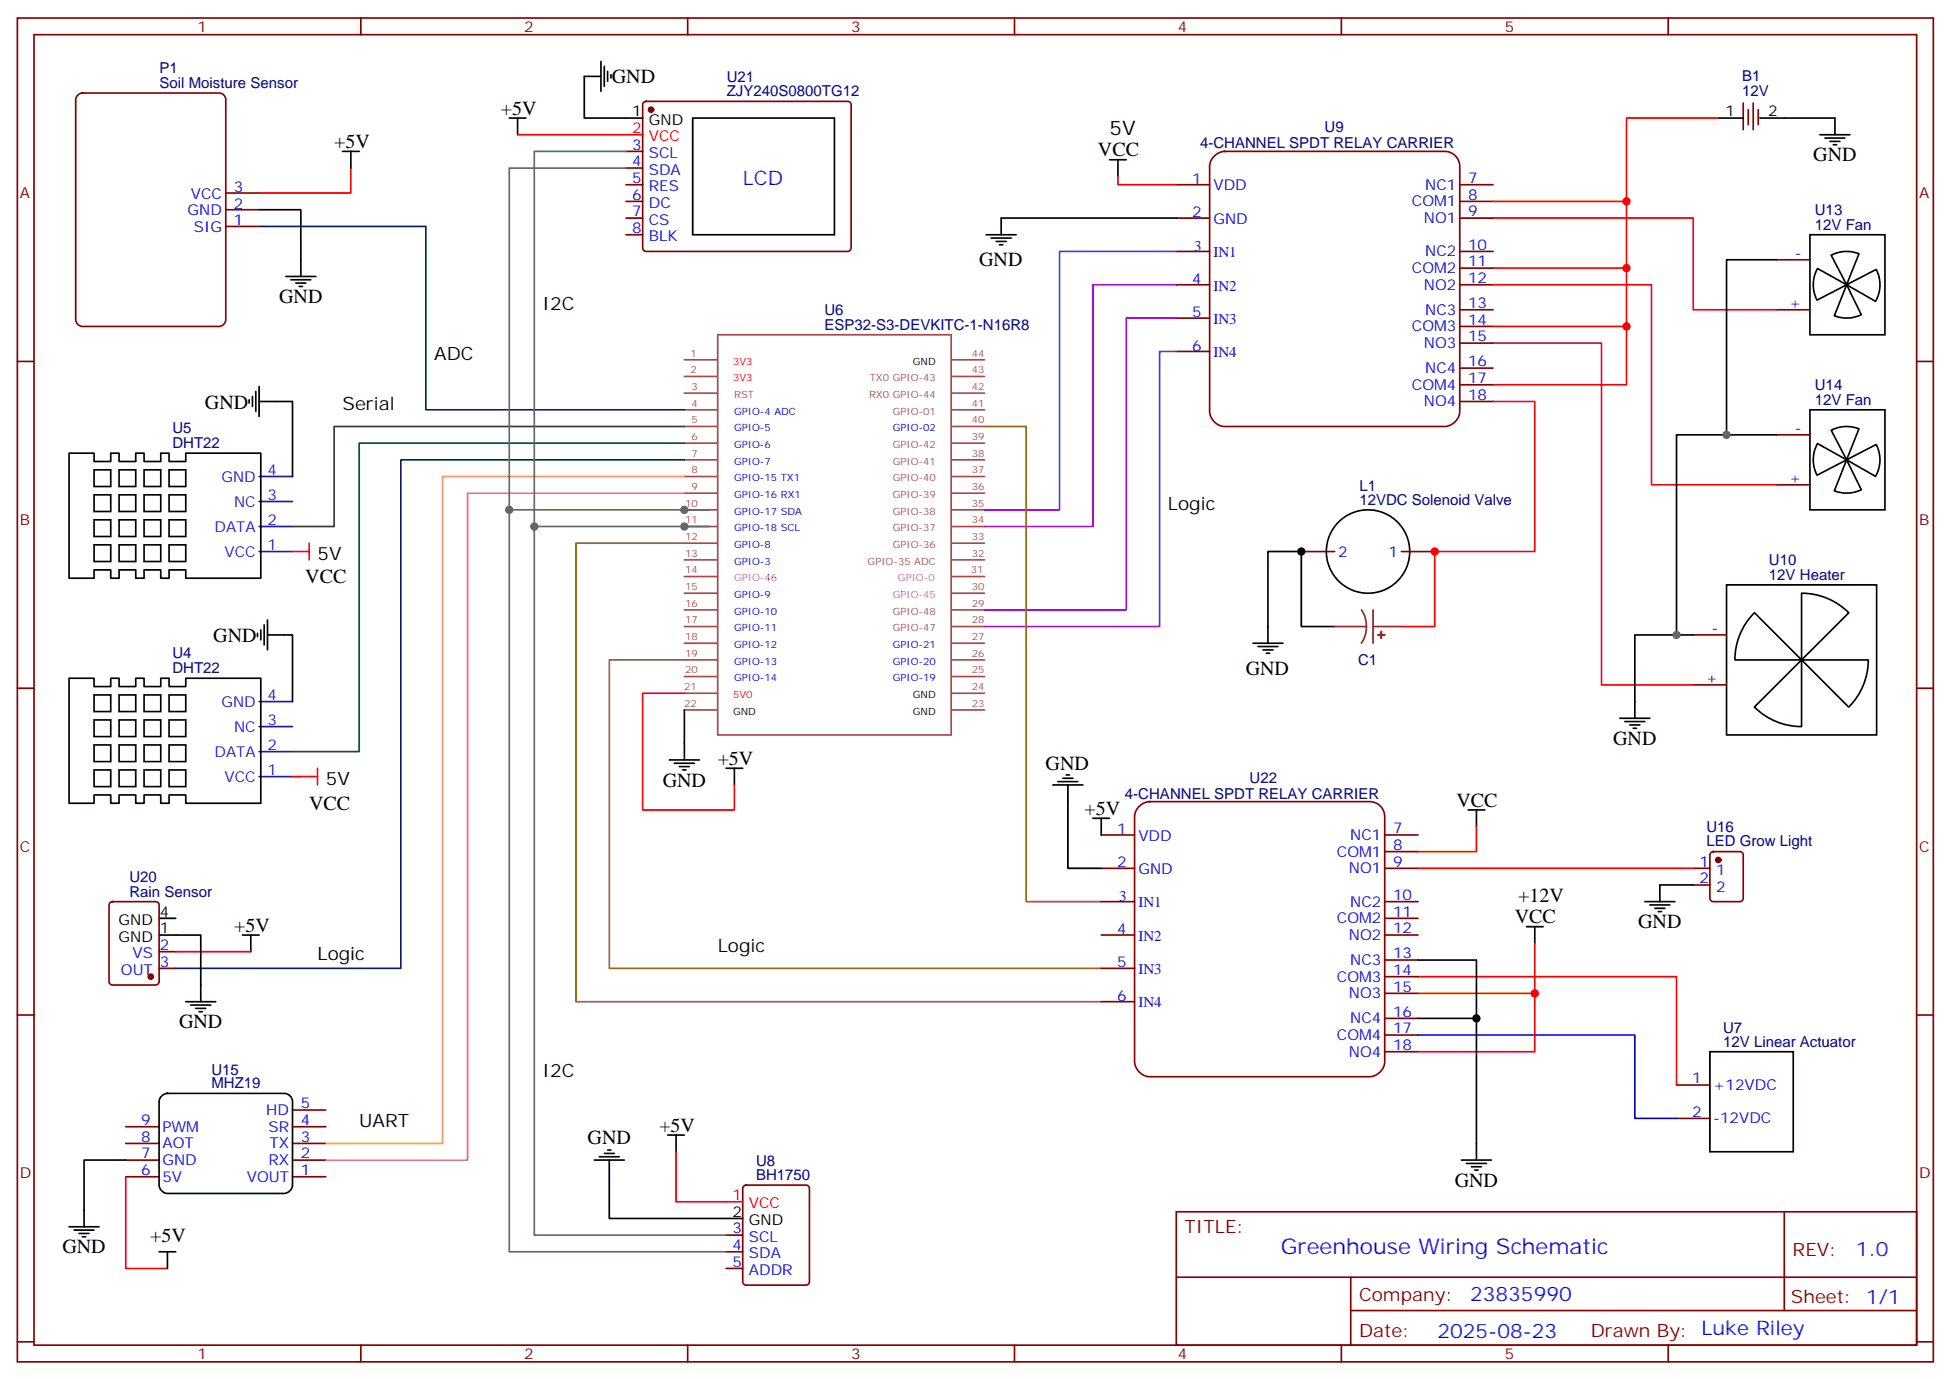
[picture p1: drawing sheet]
<svg xmlns="http://www.w3.org/2000/svg" width="413mm" height="292mm" viewBox="0 0 413 292" stroke-linecap="round" stroke-linejoin="round" font-family="sans-serif">
<g fill="none" stroke="#870000" stroke-width=".35">
<path d="M3.7 3.8h405.3v284.3h-405.3zM7.2 7.3h398.3v277.3h-398.3zM76.3 3.8v3.5M145.5 3.8v3.5M214.6 3.8v3.5M283.8 3.8v3.5M352.9 3.8v3.5M3.7 76.5h3.5M405.5 76.5h3.5M275.3 116.7h7.1M296.5 116.7h7M3.7 145.6h3.5"/>
<path d="M405.5 145.6h3.5M3.7 214.8h3.5M405.5 214.8h3.5M157.4 251l.4-.2h12.7a.71 .71 0 0 1 .7 .7v19.7a.76 .76 0 0 1-.7 .7h-12.7a.76 .76 0 0 1-.7-.7v-19.7zM248.8 256.4h156.7v28.2h-156.7zM377.5 256.4v20.9M153.6 261.3h3.5M153.6 264.9h3.5M153.6 268.4h3.5M248.9 270.2h156.5M285.8 277.3h119.6M285.8 270.2v14.2"/>
<path d="M3.7 283.9h3.5M76.3 284.6v3.5M145.5 284.6v3.5M214.6 284.6v3.5M283.8 284.6v3.5M352.9 284.6v3.5M405.5 283.9h3.5"/>
</g>
<path d="M54.8 100.8h7.1M54.8 106.1h7.1M54.8 111.4h7.1M54.8 116.7h7.1M54.8 148.4h7.1M54.8 153.7h7.1M54.8 159h7.1M54.8 164.3h7.1" fill="none" stroke="#30c" stroke-width=".35"/>
<g fill="none" stroke="#000" stroke-width=".35">
<path d="M14.6 95.9h5.3v1.7h3.5v-1.7h1.8v1.7h3.5v-1.7h1.8v1.7h3.5v-1.7h1.8v1.7h3.5v-1.7h15.9v26.4h-15.9v-1.7h-3.5v1.7h-1.8v-1.7h-3.5v1.7h-1.8v-1.7h-3.5v1.7h-1.8v-1.7h-3.5v1.7h-5.3zM19.9 99.4h3.5v3.5h-3.5zM25.2 99.4h3.5v3.5h-3.5zM30.5 99.4h3.5v3.5h-3.5zM35.8 99.4h3.5v3.5h-3.5zM52.7 84.6v.7M53.4 83.9v2.1M54.1 82.8v4.3M54.8 84.9h3.5M54.8 81.8v6.3M19.9 104.7h3.5v3.5h-3.5zM19.9 110h3.5v3.5h-3.5z"/>
<path d="M19.9 115.3h3.5v3.5h-3.5zM25.2 104.7h3.5v3.5h-3.5zM25.2 110h3.5v3.5h-3.5zM25.2 115.3h3.5v3.5h-3.5zM30.5 104.7h3.5v3.5h-3.5zM30.5 110h3.5v3.5h-3.5zM30.5 115.3h3.5v3.5h-3.5zM35.8 104.7h3.5v3.5h-3.5zM35.8 110h3.5v3.5h-3.5zM35.8 115.3h3.5v3.5h-3.5zM54.5 134v.7M55.2 133.3v2.1"/>
<path d="M55.9 132.2v4.3M56.6 134.3h3.5M56.6 131.2v6.3M14.6 143.5h5.3v1.8h3.5v-1.8h1.8v1.8h3.5v-1.8h1.8v1.8h3.5v-1.8h1.8v1.8h3.5v-1.8h15.9v26.5h-15.9v-1.8h-3.5v1.8h-1.8v-1.8h-3.5v1.8h-1.8v-1.8h-3.5v1.8h-1.8v-1.8h-3.5v1.8h-5.3zM19.9 147h3.5v3.6h-3.5zM19.9 152.3h3.5v3.6h-3.5zM19.9 157.6h3.5v3.5h-3.5zM25.2 147h3.5v3.6h-3.5zM25.2 152.3h3.5v3.6h-3.5zM25.2 157.6h3.5v3.5h-3.5zM30.5 147h3.5v3.6h-3.5zM30.5 152.3h3.5v3.6h-3.5z"/>
<path d="M30.5 157.6h3.5v3.5h-3.5zM35.8 147h3.5v3.6h-3.5zM35.8 152.3h3.5v3.6h-3.5zM35.8 157.6h3.5v3.5h-3.5zM19.9 162.9h3.5v3.5h-3.5zM25.2 162.9h3.5v3.5h-3.5zM30.5 162.9h3.5v3.5h-3.5zM35.8 162.9h3.5v3.5h-3.5zM125.7 245.5h6.4M126.8 244.8h4.2M127.8 244.1h2.2M128.6 243.3h.7"/>
<path d="M128.9 245.5v3.5M153.6 257.8h3.5"/>
<circle cx="289.4" cy="116.7" r="8.8"/>
</g>
<g fill="none" stroke="#a64a4a" stroke-width=".35">
<path d="M144.8 76.1h6.9M144.8 79.7h6.9M151.8 70.8h49.4v84.7h-49.4zM201.3 76.1h7M201.3 79.7h7M144.8 83.2h6.9M144.8 90.2h6.9M144.8 93.8h6.9M144.8 97.3h6.9M144.8 86.7h6.9M201.3 83.2h7M201.3 90.2h7"/>
<path d="M201.3 93.8h7M201.3 97.3h7M201.3 86.7h7M144.8 100.8h6.9M144.8 104.4h6.9M144.8 107.9h6.9M144.8 111.4h6.9M144.8 114.9h6.9M144.8 118.5h6.9M201.3 100.8h7M201.3 104.4h7M201.3 107.9h7"/>
<path d="M201.3 111.4h7M201.3 114.9h7M201.3 118.5h7M144.8 122h6.9M144.8 125.5h6.9M144.8 129h6.9M144.8 132.6h6.9M144.8 136.1h6.9M144.8 139.6h6.9M201.3 122h7M201.3 125.5h7M201.3 129h7"/>
<path d="M201.3 132.6h7M201.3 136.1h7M201.3 139.6h7M144.8 143.2h6.9M144.8 146.7h6.9M144.8 150.2h6.9M201.3 143.2h7M201.3 146.7h7M201.3 150.2h7"/>
</g>
<path d="M153.6 254.3h3.5" fill="none" stroke="#f00" stroke-width=".35"/>
<path d="M16.3 20.3l.4-.3 .7-.3h29a1.41 1.41 0 0 1 1.4 1.4v46.6a1.51 1.51 0 0 1-1.4 1.4h-29a1.51 1.51 0 0 1-1.4-1.4v-46.6z" fill="#fff" stroke="#800000" stroke-width=".35"/>
<path d="M47.8 47.9h7M47.8 44.4h7M47.8 40.9h7M354.7 229.6h7M354.7 236.6h7" fill="none" stroke="#870000" stroke-width=".35"/>
<path d="M361.7 222.5h17.7v21.2h-17.7z" fill="none" stroke="#000" stroke-width=".35"/>
<path d="M256.7 33.2a3.4 3.4 0 0 1 2.4-1.2h46.5a3.2 3.2 0 0 1 3.2 3.2v51.9a3.4 3.4 0 0 1-3.2 3.1h-46.5a3.4 3.4 0 0 1-3.2-3.1v-51.9l.1-.7z" fill="#fff" stroke="#870000" stroke-width=".35"/>
<g fill="none" stroke="#870000" stroke-width=".35">
<path d="M132.4 39.1h3.6M132.4 32h3.6M132.4 35.6h3.6M136.2 21.7l.5-.3h42.7a.71 .71 0 0 1 .7 .8v30.3a.76 .76 0 0 1-.7 .7h-42.7a.76 .76 0 0 1-.7-.7v-30.3zM248.8 39.1h7.1M308.8 39.1h7.1M368.8 21.8v5.6M369.9 23.2v3.2M370.9 21.8v5.6M372 23.2v3.2M132.4 46.1h3.6M132.4 42.6h3.6"/>
<path d="M132.4 49.7h3.6M248.8 53.2h7.1M248.8 46.1h7.1M308.8 53.2h7.1M308.8 46.1h7.1M308.8 42.6h7.1M308.8 56.7h7.1M375.8 55h7.1M248.8 60.3h7.1M248.8 67.3h7.1M248.8 74.4h7.1M308.8 60.3h7.1"/>
<path d="M308.8 65.5h7.1M308.8 69.1h7.1M308.8 72.6h7.1M308.8 77.9h7.1M375.8 65.5h7.1M308.8 81.4h7.1M308.8 84.9h7.1M375.8 92h7.1M375.8 102.6h7.1M358.2 134.3h7.1M358.2 144.9h7.1M23.3 191l.5-.2h9.1a.71 .71 0 0 1 .8 .7v16.2a.76 .76 0 0 1-.8 .7h-9.1a.76 .76 0 0 1-.7-.7v-16.2z"/>
<path d="M33.7 204.9h3.5M33.7 201.4h3.5M26.6 238.4h7.1M61.9 238.4h7M61.9 234.9h7M26.6 249h7.1M26.6 245.5h7.1M26.6 241.9h7.1M61.9 249h7M61.9 245.5h7M61.9 241.9h7"/>
</g>
<g fill="none" stroke="#000" stroke-width=".35">
<path d="M72.5 32h3.5M74.2 32v3.6M132.4 25h3.6M146.5 25h30v24.7h-30zM234.7 33.8h3.6M236.5 33.8v3.5M363.5 25h5.3M372.3 25h15.9v3.5M385 28.5h6.4M386.1 29.2h4.2M387.1 29.9h2.2M387.8 30.6h.7"/>
<path d="M54.8 44.4h8.8v14.1M60.5 58.5h6.3M61.5 59.2h4.3M62.6 59.9h2.1M208.6 49.7h6.4M209.7 50.4h4.2M210.7 51.1h2.2M211.5 51.8h.7M248.8 46.1h-37v3.6M382.9 49.7h15.9v21.1h-15.9zM384.5 56.8l6.2 3.5-6.3 3.2a7.1 7.1 0 0 1 .1-6.7zM387.4 54a7.1 7.1 0 0 1 5.9-.3l-2.6 6.6z"/>
<path d="M63.3 60.6h.7M390.7 60.3l6.2-3.3a7 7 0 0 1-.1 6.8zM390.7 60.3l3.1 6.3a7.1 7.1 0 0 1-5.7 .2zM58.3 84.9h3.6v15.9M382.9 86.7h15.9v21.2h-15.9zM384.5 93.9l6.2 3.4-6.3 3.3a7.1 7.1 0 0 1 .1-6.7zM387.4 91a7.1 7.1 0 0 1 5.9-.3l-2.6 6.6zM390.7 97.3l6.2-3.3a7 7 0 0 1-.1 6.8zM390.7 97.3l3.1 6.3a7.1 7.1 0 0 1-5.7 .3zM60.1 134.3h1.8v14.1M265.1 136.1h6.3M266.1 136.8h4.3"/>
<path d="M267.2 137.5h2.1M267.9 138.2h.7M268.3 132.6v3.5M365.3 123.8h31.7v31.7h-31.7zM371.2 129.6l9.9 10h-14.1a14.1 14.1 0 0 1 4.2-10zM381.1 139.6h14.2a14.1 14.1 0 0 1-4.2 10zM381.1 125.5a14.1 14.1 0 0 1 10 4.2l-10 9.9zM144.8 150.2v10.6M371.2 149.6l9.9-10v14.1a14.1 14.1 0 0 1-9.9-4.1zM141.6 160.8h6.4M142.7 161.5h4.2M143.7 162.2h2.1"/>
<path d="M144.4 162.9h.7M33.7 194.3h3.5M33.7 197.8h3.5M34.2 231.9l1.2-.5h24.7a1.76 1.76 0 0 1 1.8 1.7v17.7a1.89 1.89 0 0 1-1.8 1.7h-24.7a1.89 1.89 0 0 1-1.7-1.7v-17.7v-.5zM14.6 259.6h6.4M26.6 245.5h-8.8v14.1M128.9 249v8.8h24.7M15.7 260.3h4.2M16.7 261h2.1M17.4 261.7h.7M33.7 264.9h3.5M35.4 264.9v3.5"/>
</g>
<g fill="none" stroke="#f00" stroke-width=".35">
<path d="M74.2 35.6v5.3h-19.4M132.4 28.5h3.6M236.5 37.3v1.8h12.3M363.5 25h-19.4v56.4h-28.2M315.9 46.1h42.3v19.4h17.6M315.9 56.7h28.2M315.9 42.6h28.2M315.9 60.3h33.5v42.3h26.4M315.9 72.6h22.9v72.3h19.4M315.9 69.1h28.2M315.9 84.9h8.8v31.8h-21.2v15.9h-7M61.9 116.7h3.5"/>
<path d="M65.4 114.9v3.6M63.6 164.3h3.6M67.2 162.6v3.5M300 206.7h54.7v22.9M26.6 249v19.4h8.8"/>
</g>
<path d="M61.9 164.3h1.7" fill="none" stroke="#c00" stroke-width=".35"/>
<path d="M54.8 47.9h35.3v38.8h54.7M144.8 97.3h-60v107.6h-47.6" fill="none" stroke="#036" stroke-width=".35"/>
<path d="M150.1 111.4h-37.1v149.9h40.6M150.1 107.9h-42.4v157h45.9" fill="none" stroke="#666" stroke-width=".35"/>
<path d="M248.8 53.2h-24.6v54.7h-15.9M248.8 74.4h-3.5v58.2h-37M248.8 67.3h-10.5v61.7h-30M248.8 60.3h-17.6v51.1h-22.9" fill="none" stroke="#90f" stroke-width=".35"/>
<path d="M208.3 90.2h8.8v100.6h15.9M144.8 114.9h-23v97h111.2" fill="none" stroke="#960" stroke-width=".35"/>
<path d="M144.8 139.6h-15.9v65.3h104.1" fill="none" stroke="#963" stroke-width=".35"/>
<path d="M300 219h45.9v17.6h8.8" fill="none" stroke="#00f" stroke-width=".35"/>
<path d="M144.8 100.8h-51.2v141.1h-24.7" fill="none" stroke="#f90" stroke-width=".35"/>
<path d="M144.8 104.4h-45.9v141.1h-30" fill="none" stroke="#f69" stroke-width=".35"/>
<g fill="#870000" stroke="#870000" stroke-width=".35">
<circle cx="31.9" cy="206.7" r=".53"/>
<circle cx="137.7" cy="23.2" r=".53"/>
</g>
<path d="M144.8 90.2h-74.1v21.2h-8.8M144.8 93.8h-68.8v65.2h-14.1" fill="none" stroke="#008700" stroke-width=".35"/>
<path d="M240.8 170.8a3.4 3.4 0 0 1 2.4-1.2h46.6a3.2 3.2 0 0 1 3.1 3.2v51.8a3.4 3.4 0 0 1-3.1 3.2h-46.6a3.4 3.4 0 0 1-3.2-3.2v-51.8l.1-.7z" fill="#fff" stroke="#870000" stroke-width=".35"/>
<g fill="none" stroke="#870000" stroke-width=".35">
<path d="M233 176.7h7M292.9 176.7h7.1M233 197.8h7M233 190.8h7M233 183.7h7M292.9 197.8h7.1M292.9 190.8h7.1M292.9 183.7h7.1M292.9 180.2h7.1M292.9 194.3h7.1M358.2 183.7h3.5M358.2 187.3h3.5"/>
<path d="M362 180.4l.4-.2h5.7a.71 .71 0 0 1 .7 .7v9.2a.76 .76 0 0 1-.7 .7h-5.7a.76 .76 0 0 1-.7-.7v-9.2zM233 204.9h7M233 211.9h7M292.9 203.1h7.1M292.9 206.7h7.1M292.9 210.2h7.1M292.9 215.5h7.1M292.9 219h7.1M292.9 222.5h7.1"/>
</g>
<g fill="none" stroke="#000" stroke-width=".35">
<path d="M127.1 16.2h-3.5v8.8h8.8M127.1 13v6.3M127.8 14v4.3M128.6 15.1v2.1M129.3 15.8v.7M107.7 25h3.6M109.5 25v3.5M375.8 55h-10.5v37M375.8 92h-21.1v42.3M268.3 132.6v-15.9h7v15.9h7.1M358.2 134.3h-12.3v17.7M342.7 152h6.3"/>
<path d="M343.7 152.7h4.3M344.8 153.4h2.1M345.5 154.1h.7M153.6 162.6h3.5M155.4 162.6v3.5M222.7 166.1h6.4M223.8 165.4h4.2M224.9 164.7h2.1M225.6 164h.7M225.9 166.1v17.6h7.1M231.2 173.1h3.5M233 173.1v3.6"/>
<path d="M310.6 171.4h3.5M312.3 171.4v3.5M37.2 197.8h5.3v14.1M51.3 197.8h3.5M53.1 197.8v3.6M322.9 196.1h3.6M324.7 196.1v3.5M348 190.8h6.3M349 191.5h4.3M350.1 192.2h2.1M350.8 192.9h.7M358.2 187.3h-7v3.5"/>
<path d="M39.3 211.9h6.3M40.4 212.7h4.2M41.4 213.4h2.1M42.1 214.1h.7M300 203.1h12.3v42.4M300 215.5h12.3M141.3 240.2h3.5M143 240.2v3.5M309.2 245.5h6.3M310.2 246.2h4.3M311.3 246.9h2.1M312 247.6h.7"/>
</g>
<circle cx="363.5" cy="182" r=".53" fill="#870000" stroke="#870000" stroke-width=".35"/>
<path d="M109.5 28.5h22.9M144.8 146.7h-8.8v24.7h19.4v-5.3M312.3 174.9v5.3h-12.3M300 183.7h58.2M324.7 199.6v10.6h-24.7M37.2 201.4h15.9M324.7 210.2v12.3h-24.7M143 243.7v10.6h10.6" fill="none" stroke="#f00" stroke-width=".35"/>
<path d="M132.4 32h-19.4v79.4M132.4 35.6h-24.7v72.3" fill="none" stroke="#666" stroke-width=".35"/>
<g fill="#8c2424" stroke="#8c2424" stroke-width=".35">
<path d="M291.5 134.3h1.4z"/>
<path d="M292.2 133.6v1.4z"/>
</g>
<path d="M282.4 132.6h6.7M288 129l.8 1.7 .3 1.9M289.1 132.6l-.3 1.8-.8 1.7M290.5 129v7.1M290.5 132.6h6" fill="none" stroke="#8c2424" stroke-width=".35"/>
<g fill="#f00">
<circle cx="344.1" cy="69.1" r=".88"/>
<circle cx="344.1" cy="56.7" r=".88"/>
<circle cx="344.1" cy="42.6" r=".88"/>
</g>
<g fill="#666">
<circle cx="107.7" cy="107.9" r=".88"/>
<circle cx="113" cy="111.4" r=".88"/>
<circle cx="354.7" cy="134.3" r=".88"/>
<circle cx="365.3" cy="92" r=".88"/>
</g>
<circle cx="324.7" cy="210.2" r=".88" fill="#f00"/>
<circle cx="312.3" cy="215.5" r=".88" fill="#000"/>
<g fill="#666">
<circle cx="144.8" cy="111.4" r=".88"/>
<circle cx="144.8" cy="107.9" r=".88"/>
</g>
<circle cx="303.5" cy="116.7" r=".88" fill="#f00"/>
<circle cx="275.3" cy="116.7" r=".88" fill="#000"/>
<text font-size="4.6" fill="#00f" x="270.9" y="265.4">Greenhouse Wiring Schematic</text>
<g font-size="4.2">
<text x="129.4" y="17.6">GND</text>
<text x="106" y="24.3">+5V</text>
<text x="234.7" y="28.5">5V</text>
<text x="70.7" y="31.3">+5V</text>
<text x="232.3" y="33.1">VCC</text>
<text x="383.6" y="34.1">GND</text>
<text x="207.2" y="56.4">GND</text>
<text x="59.1" y="64.1">GND</text>
<text x="43.4" y="86.5">GND</text>
<text x="64.6" y="123.4">VCC</text>
<text x="45.1" y="135.8">GND</text>
<text x="263.5" y="142.8">GND</text>
<text x="151.8" y="161.9">+5V</text>
<text x="341.3" y="157.6">GND</text>
<text x="140.2" y="166.4">GND</text>
<text x="221.2" y="162.9">GND</text>
<text x="65.4" y="171.4">VCC</text>
<text x="229.4" y="172.4">+5V</text>
<text x="308.1" y="170.7">VCC</text>
<text x="321.2" y="190.8">+12V</text>
<text x="49.5" y="197.1">+5V</text>
<text x="320.5" y="195.4">VCC</text>
<text x="346.6" y="196.4">GND</text>
<text x="37.9" y="217.6">GND</text>
<text x="139.5" y="239.5">+5V</text>
<text x="124.3" y="242.2">GND</text>
<text x="307.8" y="251.1">GND</text>
<text x="31.8" y="262.7">+5V</text>
<text x="13.2" y="265.2">GND</text>
</g>
<g font-size="4.2" fill="#00f">
<text x="157.1" y="39.1">LCD</text>
<text x="392.6" y="265.7">1.0</text>
<text x="311" y="275.2">23835990</text>
<text x="304.1" y="283">2025-08-23</text>
</g>
<g font-size="3.9">
<text x="114.8" y="65.5">I2C</text>
<text x="91.9" y="76.1">ADC</text>
<text x="72.5" y="86.7">Serial</text>
<text x="247.1" y="107.9">Logic</text>
<text x="67.2" y="118.5">5V</text>
<text x="68.9" y="166.1">5V</text>
<text x="67.2" y="203.1">Logic</text>
<text x="151.8" y="201.4">Logic</text>
<text x="114.8" y="227.8">I2C</text>
<text x="76" y="238.4">UART</text>
</g>
<g font-size="3.9" fill="#800">
<text x="250.6" y="261">TITLE:</text>
<text x="379.2" y="265.7">REV:</text>
<text x="287.5" y="275.2">Company:</text>
<text x="378.9" y="275.8">Sheet: 1/1</text>
<text x="287.5" y="282.9">Date:</text>
<text x="336.6" y="282.9">Drawn By: Luke Riley</text>
</g>
<g font-size="3.2" fill="#800">
<text x="41.8" y="6.8">1</text>
<text x="110.9" y="6.8">2</text>
<text x="180.1" y="6.8">3</text>
<text x="249.2" y="6.8">4</text>
<text x="318.3" y="6.8">5</text>
<text x="4.2" y="41.9">A</text>
<text x="406" y="41.9">A</text>
<text x="4.2" y="111.1">B</text>
<text x="406" y="111.1">B</text>
<text x="4.2" y="180.2">C</text>
<text x="406" y="180.2">C</text>
<text x="4.2" y="249.3">D</text>
<text x="406" y="249.3">D</text>
<text x="41.8" y="287.6">1</text>
<text x="110.9" y="287.6">2</text>
<text x="180.1" y="287.6">3</text>
<text x="249.2" y="287.6">4</text>
<text x="318.3" y="287.6">5</text>
</g>
<g font-size="3.2" fill="#000080">
<text x="33.8" y="15.5">P1</text>
<text x="153.8" y="17.3">U21</text>
<text x="368.5" y="17.2">B1</text>
<text x="33.8" y="18.6">Soil Moisture Sensor</text>
<text x="153.8" y="20.3">ZJY240S0800TG12</text>
<text x="368.5" y="20.4">12V</text>
<text x="280.2" y="28">U9</text>
<text x="253.9" y="31.4">4-CHANNEL SPDT RELAY CARRIER</text>
<text x="383.9" y="45.4">U13</text>
<text x="383.9" y="48.6">12V Fan</text>
<text x="174.4" y="69.8">ESP32-S3-DEVKITC-1-N16R8</text>
<text x="174.4" y="66.6">U6</text>
<text x="383.9" y="82.5">U14</text>
<text x="383.9" y="85.7">12V Fan</text>
<text x="36.5" y="94.8">DHT22</text>
<text x="36.5" y="91.6">U5</text>
<text x="287.6" y="106.8">12VDC Solenoid Valve</text>
<text x="287.6" y="103.9">L1</text>
<text x="374.2" y="119.5">U10</text>
<text x="374.2" y="122.7">12V Heater</text>
<text x="36.5" y="142.5">DHT22</text>
<text x="36.5" y="139.2">U4</text>
<text x="287.3" y="140.8">C1</text>
<text x="264.4" y="165.6">U22</text>
<text x="238" y="169">4-CHANNEL SPDT RELAY CARRIER</text>
<text x="361" y="179">LED Grow Light</text>
<text x="361" y="176.1">U16</text>
<text x="27.4" y="189.7">Rain Sensor</text>
<text x="27.4" y="186.7">U20</text>
<text x="364.5" y="221.5">12V Linear Actuator</text>
<text x="364.5" y="218.5">U7</text>
<text x="44.7" y="227.4">U15</text>
<text x="44.7" y="230.3">MHZ19</text>
<text x="160" y="249.7">BH1750</text>
<text x="160" y="246.6">U8</text>
</g>
<g font-size="3.2">
<text x="133.8" y="24.6">1</text>
<text x="137.3" y="26.4">GND</text>
<text x="365" y="24.6">1</text>
<text x="374.1" y="24.6">2</text>
<text x="25.1" y="195.7">GND</text>
<text x="33.8" y="194">4</text>
<text x="33.8" y="197.5">1</text>
<text x="25.1" y="199.2">GND</text>
<text x="154.9" y="257.5">2</text>
<text x="158.4" y="259.2">GND</text>
</g>
<g font-size="3.2" fill="#f00">
<text x="133.8" y="28.2">2</text>
<text x="137.3" y="29.9">VCC</text>
<text x="154.9" y="253.9">1</text>
<text x="158.4" y="255.7">VCC</text>
</g>
<g font-size="3.2" fill="#00f">
<text x="133.8" y="31.7">3</text>
<text x="133.8" y="35.2">4</text>
<text x="137.3" y="33.4">SCL</text>
<text x="49.4" y="40.6">3</text>
<text x="133.8" y="38.7">5</text>
<text x="137.3" y="37">SDA</text>
<text x="137.3" y="40.5">RES</text>
<text x="252.2" y="38.9">1</text>
<text x="256.7" y="40.3">VDD</text>
<text x="301.5" y="40.1">NC1</text>
<text x="310.6" y="38.7">7</text>
<text x="39.7" y="45.6">GND</text>
<text x="40.4" y="42">VCC</text>
<text x="49.4" y="47.7">1</text>
<text x="49.4" y="44.1">2</text>
<text x="133.8" y="42.3">6</text>
<text x="133.8" y="45.8">7</text>
<text x="137.3" y="44">DC</text>
<text x="137.3" y="47.6">CS</text>
<text x="252.2" y="45.9">2</text>
<text x="256.7" y="47.4">GND</text>
<text x="298.7" y="43.7">COM1</text>
<text x="301.2" y="47.2">NO1</text>
<text x="310.6" y="42.3">8</text>
<text x="310.6" y="45.8">9</text>
<text x="41" y="49.1">SIG</text>
<text x="133.8" y="49.3">8</text>
<text x="137.3" y="51.1">BLK</text>
<text x="252.7" y="53">3</text>
<text x="310.6" y="52.8">10</text>
<text x="256.7" y="54.4">IN1</text>
<text x="298.7" y="57.8">COM2</text>
<text x="301.5" y="54.3">NC2</text>
<text x="310.6" y="56.4">11</text>
<text x="310.6" y="59.9">12</text>
<text x="379.7" y="54.6">-</text>
<text x="252.2" y="60.1">4</text>
<text x="256.7" y="61.5">IN2</text>
<text x="301.2" y="61.3">NO2</text>
<text x="310.6" y="65.2">13</text>
<text x="378.5" y="65.2">+</text>
<text x="252.2" y="67.1">5</text>
<text x="256.7" y="68.5">IN3</text>
<text x="298.7" y="70.1">COM3</text>
<text x="301.5" y="66.6">NC3</text>
<text x="310.6" y="68.7">14</text>
<text x="252.2" y="74.2">6</text>
<text x="256.7" y="75.6">IN4</text>
<text x="301.2" y="73.7">NO3</text>
<text x="310.6" y="72.2">15</text>
<text x="310.6" y="77.5">16</text>
<text x="298.7" y="82.5">COM4</text>
<text x="301.5" y="79">NC4</text>
<text x="310.6" y="81.1">17</text>
<text x="301.2" y="86">NO4</text>
<text x="310.6" y="84.6">18</text>
<text x="379.7" y="91.7">-</text>
<text x="378.5" y="102.2">+</text>
<text x="283.1" y="117.8">2</text>
<text x="293.8" y="117.8">1</text>
<text x="362.1" y="134">-</text>
<text x="360.9" y="144.6">+</text>
<text x="236.4" y="176.5">1</text>
<text x="240.8" y="177.9">VDD</text>
<text x="285.6" y="177.7">NC1</text>
<text x="294.7" y="176.3">7</text>
<text x="294.7" y="179.8">8</text>
<text x="236.4" y="183.5">2</text>
<text x="240.8" y="184.9">GND</text>
<text x="282.8" y="181.3">COM1</text>
<text x="285.4" y="184.8">NO1</text>
<text x="294.7" y="183.4">9</text>
<text x="359.5" y="183.4">1</text>
<text x="363" y="185.1">1</text>
<text x="236.8" y="190.6">3</text>
<text x="240.8" y="192">IN1</text>
<text x="285.6" y="191.8">NC2</text>
<text x="294.7" y="190.4">10</text>
<text x="359.5" y="186.9">2</text>
<text x="363" y="188.7">2</text>
<text x="236.4" y="197.6">4</text>
<text x="282.8" y="195.4">COM2</text>
<text x="294.7" y="194">11</text>
<text x="294.7" y="197.5">12</text>
<text x="28" y="202.8">VS</text>
<text x="33.8" y="201">2</text>
<text x="240.8" y="199.1">IN2</text>
<text x="285.4" y="198.9">NO2</text>
<text x="294.7" y="202.8">13</text>
<text x="25.6" y="206.3">OUT</text>
<text x="33.8" y="204.5">3</text>
<text x="236.4" y="204.7">5</text>
<text x="240.8" y="206.1">IN3</text>
<text x="282.8" y="207.7">COM3</text>
<text x="285.6" y="204.2">NC3</text>
<text x="294.7" y="206.3">14</text>
<text x="294.7" y="209.8">15</text>
<text x="236.4" y="211.8">6</text>
<text x="240.8" y="213.2">IN4</text>
<text x="285.4" y="211.2">NO3</text>
<text x="294.7" y="215.1">16</text>
<text x="282.8" y="220.1">COM4</text>
<text x="285.6" y="216.5">NC4</text>
<text x="294.7" y="218.7">17</text>
<text x="285.4" y="223.6">NO4</text>
<text x="294.7" y="222.2">18</text>
<text x="358" y="229.2">1</text>
<text x="362.4" y="230.6">+12VDC</text>
<text x="29.9" y="238.1">9</text>
<text x="34.4" y="239.5">PWM</text>
<text x="56.3" y="235.9">HD</text>
<text x="56.8" y="239.5">SR</text>
<text x="63.6" y="238.1">4</text>
<text x="63.6" y="234.5">5</text>
<text x="358" y="236.3">2</text>
<text x="362.4" y="237.7">-12VDC</text>
<text x="29.9" y="245.1">7</text>
<text x="29.9" y="241.6">8</text>
<text x="34.4" y="243">AOT</text>
<text x="57" y="243">TX</text>
<text x="63.6" y="245.1">2</text>
<text x="63.6" y="241.6">3</text>
<text x="29.9" y="248.6">6</text>
<text x="34.4" y="250">5V</text>
<text x="34.4" y="246.5">GND</text>
<text x="52.2" y="250">VOUT</text>
<text x="56.8" y="246.5">RX</text>
<text x="63.6" y="248.6">1</text>
<text x="154.9" y="261">3</text>
<text x="158.4" y="262.7">SCL</text>
<text x="154.9" y="264.5">4</text>
<text x="154.9" y="268">5</text>
<text x="158.4" y="266.3">SDA</text>
<text x="158.4" y="269.8">ADDR</text>
</g>
<g font-size="3.2" fill="#30c">
<text x="46.8" y="101.9">GND</text>
<text x="56.6" y="100.5">4</text>
<text x="49.5" y="107.2">NC</text>
<text x="56.6" y="105.8">3</text>
<text x="45.4" y="112.5">DATA</text>
<text x="56.6" y="111.1">2</text>
<text x="47.5" y="117.8">VCC</text>
<text x="56.6" y="116.3">1</text>
<text x="46.8" y="149.5">GND</text>
<text x="56.6" y="148.1">4</text>
<text x="49.5" y="154.8">NC</text>
<text x="56.6" y="153.4">3</text>
<text x="45.4" y="160.1">DATA</text>
<text x="56.6" y="158.7">2</text>
<text x="47.5" y="165.4">VCC</text>
<text x="56.6" y="164">1</text>
</g>
<g font-size="2.1" fill="#a54b4b">
<text x="146.1" y="75.4">1</text>
<text x="205.6" y="75.4">44</text>
<text x="146.1" y="79">2</text>
<text x="146.3" y="82.5">3</text>
<text x="184" y="80.7">TX0 GPIO-43</text>
<text x="205.6" y="79">43</text>
<text x="205.6" y="82.5">42</text>
<text x="146.3" y="89.5">5</text>
<text x="146.3" y="86">4</text>
<text x="155.3" y="84.2">RST</text>
<text x="183.8" y="84.2">RX0 GPIO-44</text>
<text x="188.9" y="87.8">GPIO-01</text>
<text x="205.6" y="89.5">40</text>
<text x="205.6" y="86">41</text>
<text x="146.3" y="93.1">6</text>
<text x="188.9" y="94.8">GPIO-42</text>
<text x="205.6" y="93.1">39</text>
<text x="146.3" y="100.1">8</text>
<text x="146.3" y="96.6">7</text>
<text x="188.9" y="101.9">GPIO-40</text>
<text x="188.9" y="98.3">GPIO-41</text>
<text x="205.6" y="100.1">37</text>
<text x="205.6" y="96.6">38</text>
<text x="145" y="107.2">10</text>
<text x="146.3" y="103.7">9</text>
<text x="188.9" y="105.4">GPIO-39</text>
<text x="205.6" y="107.2">35</text>
<text x="205.6" y="103.7">36</text>
<text x="145" y="110.7">11</text>
<text x="188.9" y="112.4">GPIO-37</text>
<text x="188.9" y="108.9">GPIO-38</text>
<text x="205.6" y="110.7">34</text>
<text x="145" y="114.2">12</text>
<text x="145" y="117.8">13</text>
<text x="183.6" y="119.5">GPIO-35 ADC</text>
<text x="188.9" y="116">GPIO-36</text>
<text x="205.6" y="114.2">33</text>
<text x="205.6" y="117.8">32</text>
<text x="145" y="121.3">14</text>
<text x="145" y="124.8">15</text>
<text x="205.4" y="121.3">31</text>
<text x="205.6" y="124.8">30</text>
<text x="145" y="128.4">16</text>
<text x="145" y="131.9">17</text>
<text x="188.9" y="130.1">GPIO-48</text>
<text x="205.6" y="131.9">28</text>
<text x="205.6" y="128.4">29</text>
<text x="145" y="135.4">18</text>
<text x="188.9" y="133.6">GPIO-47</text>
<text x="205.6" y="135.4">27</text>
<text x="145" y="138.9">19</text>
<text x="145" y="142.5">20</text>
<text x="205.6" y="142.5">25</text>
<text x="205.6" y="138.9">26</text>
<text x="144.8" y="146">21</text>
<text x="144.8" y="149.5">22</text>
<text x="205.6" y="146">24</text>
<text x="205.6" y="149.5">23</text>
</g>
<g font-size="2.1" fill="#f00">
<text x="155.1" y="77.2">3V3</text>
<text x="155.1" y="80.7">3V3</text>
<text x="155.1" y="147.7">5V0</text>
</g>
<g font-size="2.1">
<text x="193.1" y="77.2">GND</text>
<text x="193.1" y="147.7">GND</text>
<text x="155.1" y="151.3">GND</text>
<text x="193.1" y="151.3">GND</text>
</g>
<g font-size="2.1" fill="#00f">
<text x="155.3" y="87.8">GPIO-4 ADC</text>
<text x="155.3" y="91.3">GPIO-5</text>
<text x="155.3" y="94.8">GPIO-6</text>
<text x="188.9" y="91.3">GPIO-02</text>
<text x="155.3" y="101.9">GPIO-15 TX1</text>
<text x="155.3" y="98.3">GPIO-7</text>
<text x="155.3" y="105.4">GPIO-16 RX1</text>
<text x="155.3" y="108.9">GPIO-17 SDA</text>
<text x="155.3" y="112.4">GPIO-18 SCL</text>
<text x="155.3" y="116">GPIO-8</text>
<text x="155.3" y="119.5">GPIO-3</text>
<text x="155.3" y="126.6">GPIO-9</text>
<text x="155.3" y="130.1">GPIO-10</text>
<text x="155.3" y="133.6">GPIO-11</text>
<text x="155.3" y="137.1">GPIO-12</text>
<text x="188.9" y="137.1">GPIO-21</text>
<text x="155.3" y="140.7">GPIO-13</text>
<text x="188.9" y="140.7">GPIO-20</text>
<text x="155.3" y="144.2">GPIO-14</text>
<text x="188.9" y="144.2">GPIO-19</text>
</g>
<g font-size="2.1" fill="#f0f">
<text x="155.3" y="123">GPIO-46</text>
<text x="190" y="123">GPIO-0</text>
<text x="188.9" y="126.6">GPIO-45</text>
</g>
</svg>
